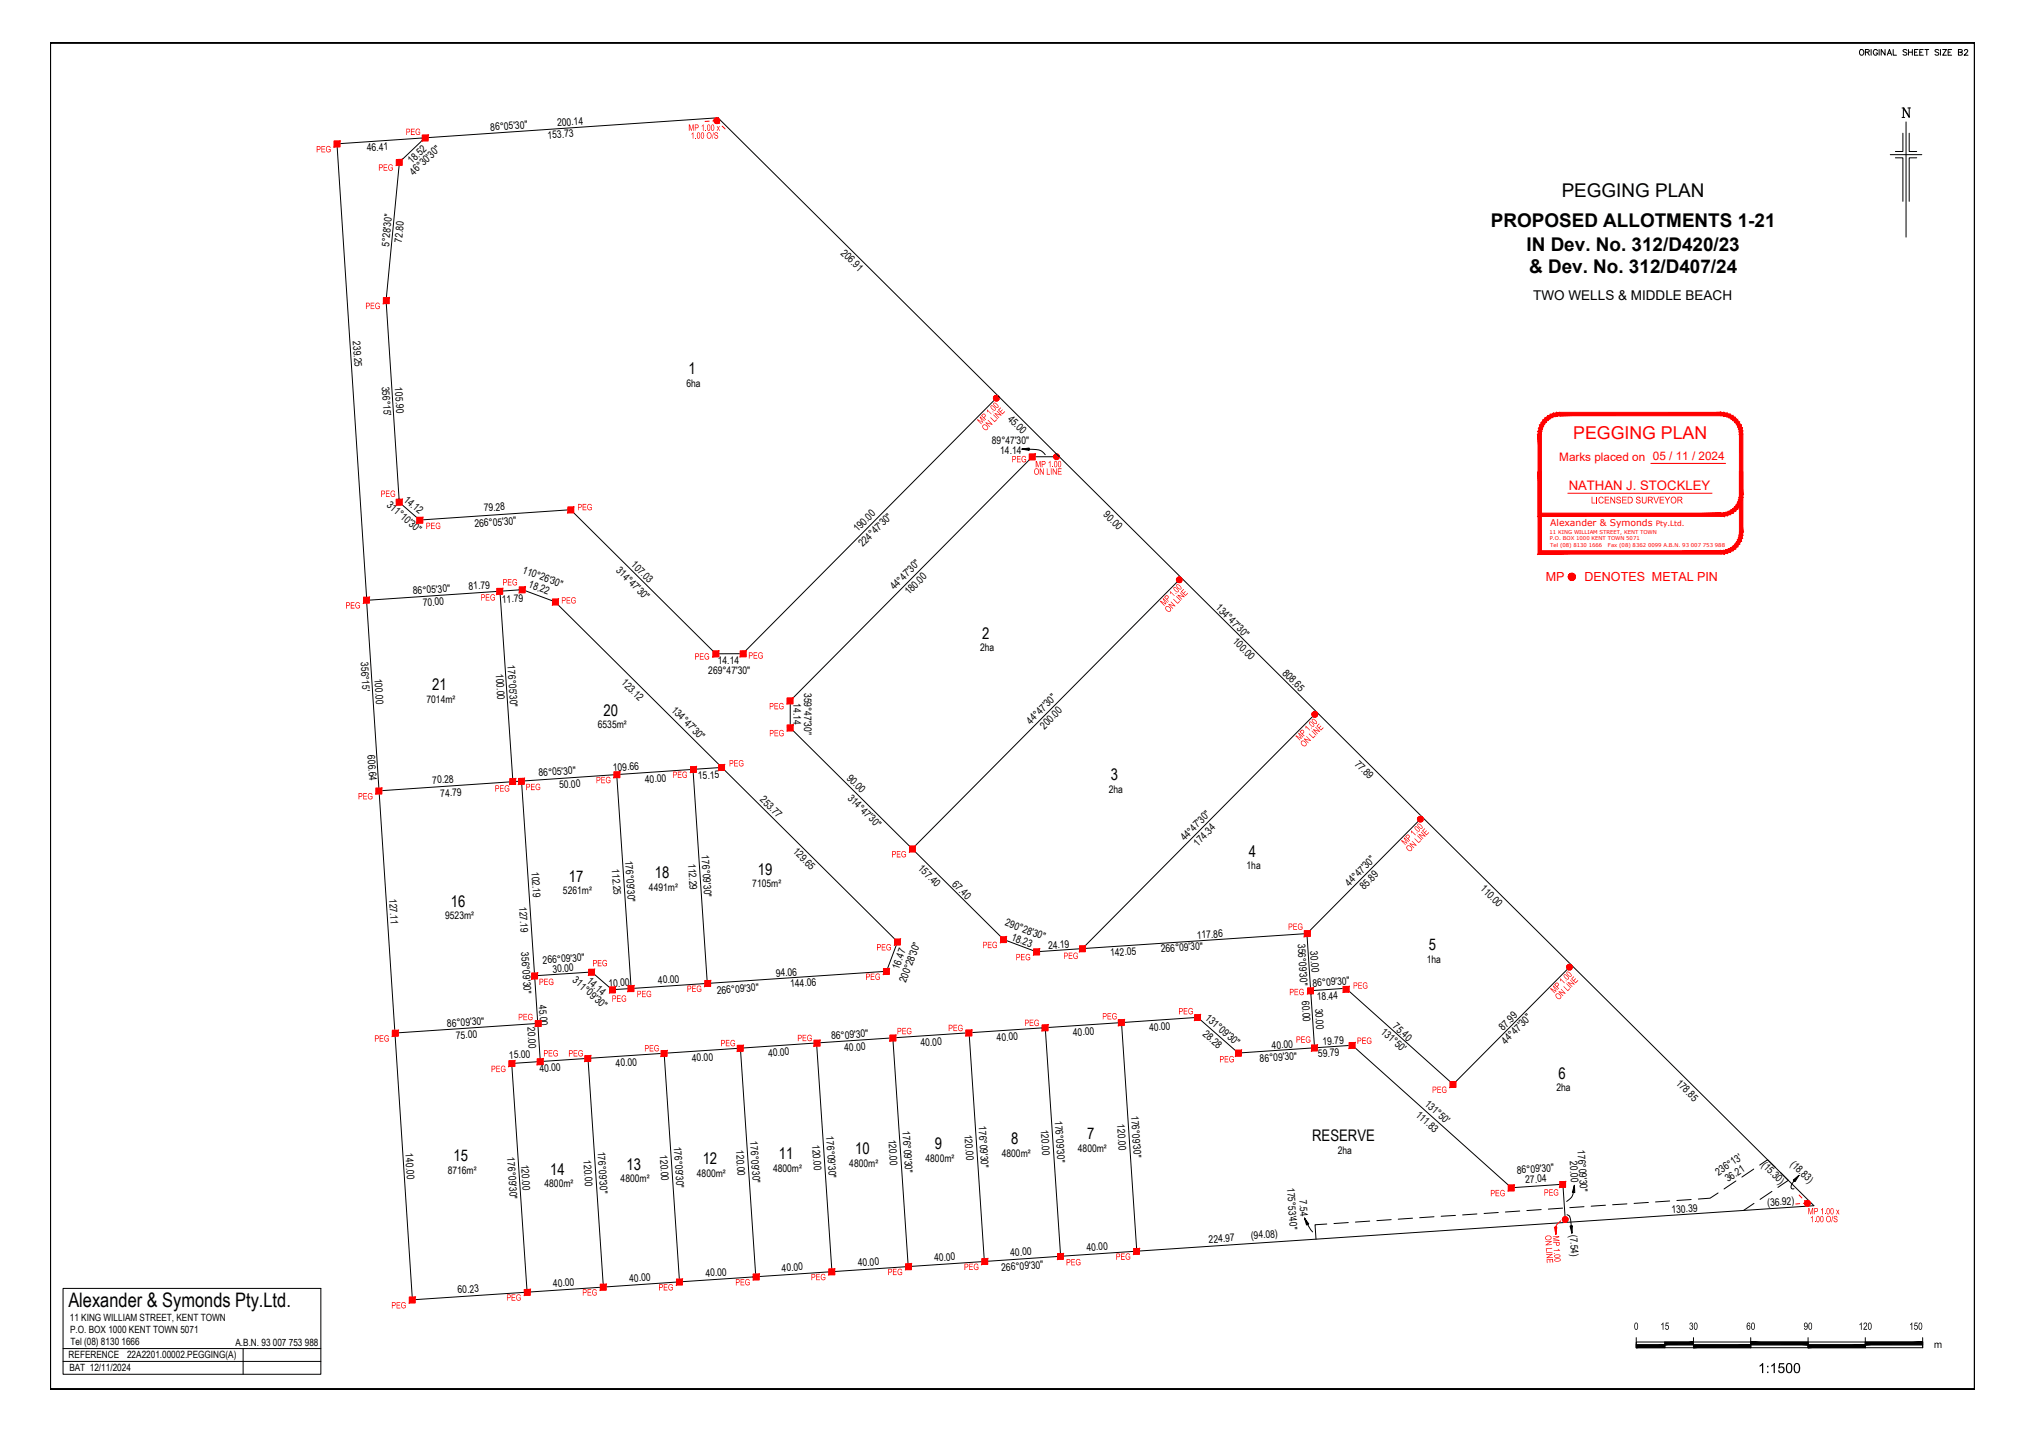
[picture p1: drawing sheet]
<svg xmlns="http://www.w3.org/2000/svg" width="707mm" height="500mm" viewBox="0 0 707 500" stroke-linecap="round" stroke-linejoin="round" font-family="sans-serif">
<!-- layer: EASE -->
<g fill="none" stroke="#000" stroke-width=".35">
<path d="M575.5 419.7l-5 .4M582.9 419.2l-4.9 .4M590.4 418.7l-5 .4M599.8 416.4l-2.8 1.9-4.1 .3M606 412.3l-4.1 2.8M612.3 408.1l-4.2 2.8M614.3 406.7l2.8-1.9 2.7 2.8M618.6 415.9l-4.1 2.8M621.6 409.3l2.7 2.7-3.6 2.5M463.2 427.3l-4.1 .2 .3 5.1M470.7 426.8l-5 .3M478.2 426.3l-5 .3"/>
<path d="M485.7 425.8l-5 .3M493.1 425.3l-5 .3M500.6 424.7l-5 .4M508.1 424.3l-5 .3M515.6 423.8l-5 .3M523.1 423.3l-5 .3M530.6 422.8l-5 .3M538.1 422.2l-5 .4M545.5 421.7l-4.9 .4M553 421.2l-5 .4M560.5 420.7l-5 .4M568 420.3l-5 .3"/>
<path d="M612.4 420.1l-3.7 2.4"/>
</g>
<!-- layer: LOTLIN -->
<g fill="none" stroke="#000" stroke-width=".35">
<path d="M117.5 50.2l133.2-9.1 97.8 97.2M117.6 50.3l10.5 159.3M148.4 48.1l-9 8.5-4.6 48.3 4.6 70.5 7.1 6.1 52.7-3.6 50.7 50.3h9.4l89.2-89.9M348.5 138.3l21.3 21.1M369.8 159.4h-9.4l-84.5 85.2v9.5l42.6 42.2M369.8 159.4l42.6 42.3M174.5 206.4l4.6 66.5M412.4 201.7l-93.9 94.6M412.4 201.7l47.3 46.9M459.7 248.6l-81.8 82.5M459.7 248.6l36.9 36.7M132.3 276.1l5.6 84.5"/>
<path d="M182.1 272.7l6.5 97.9M215.3 270.4l-83 5.7M215.3 270.4l5 74.7M241.9 268.6l5 74.7M241.9 268.6l-26.6 1.8M252 267.9l61.4 60.9-3.9 10.3-89.2 6M252 267.9l-58.2-57.8-11.4-4.3-54.4 3.8 4.3 66.5M252 267.9l-10.1 .7M318.5 296.3l31.9 31.7 11.4 4.2 16.1-1.1M496.6 285.3l-40.3 40.6M496.6 285.3l52 51.6M456.3 325.9l2.6 39.9"/>
<path d="M456.3 325.9l-78.4 5.2M548.6 336.9l-41.3 41.6-37.4-33.5-12.3 .8M548.6 336.9l84.7 84-86.8 5.8M186.6 340.6l20-1.3 7.1 6.2 6.6-.4M187.7 357.3l-49.8 3.3M364.9 358.7l-79.8 5.4M364.9 358.7l5.4 79.8M391.5 357l-26.6 1.7M391.5 357l5.4 79.8M391.5 357l26.6-1.9 14.2 12.5 26.6-1.8M137.9 360.6l6.1 93.1 66.7-4.4M205.3 369.5l5.4 79.8"/>
<path d="M231.9 367.7l5.3 79.8M258.5 365.9l-79.9 5.3 5.4 79.9M258.5 365.9l5.4 79.8M285.1 364.1l-26.6 1.8M285.1 364.1l5.3 79.8M311.7 362.3l5.4 79.8M338.3 360.5l5.4 79.9M458.9 365.8l13.2-.9 55.5 49.7 18-1.2 .9 13.3M370.3 438.5l-26.6 1.9M396.9 436.8l-26.6 1.7M546.5 426.7l-149.6 10.1M237.2 447.5l-26.5 1.8"/>
<path d="M290.4 443.9l-53.2 3.6M343.7 440.4l-53.3 3.5"/>
</g>
<!-- layer: PEGGING -->
<g fill="none" stroke="#f00" stroke-width=".35">
<path d="M116.7 49.2h2v2l-2 .1zM138.4 55.7l2-.1v2.1h-2zM147.4 47.2h2v2h-2zM133.9 103.9h1.9v2.1h-1.9zM359.4 158.5h2v2h-2zM138.3 174.3h2.1v2h-2zM198.3 177h2v2h-2zM547.4 172.2h50.3M576.3 161.8h26.1M145.5 180.6h2.1v2h-2.1zM126.9 208.5h2v2h-2zM173.5 205.4h2v2h-2z"/>
<path d="M181.3 204.9h2v2h-2zM192.9 209.1h2v2h-2zM248.9 227.3h2l.1 1.9-2.1 .1zM258.4 227.3l2-.1 .1 2h-2.1zM274.8 243.7h2v2h-2zM274.8 253.1h2.1v2h-2zM131.3 275.1h2v2h-2zM178 271.8h2v2h-2zM181 271.8l2-.1v2h-2zM214.4 269.5h2v2h-2zM241.1 267.6h2v2h-2zM251 267h1.9v2h-1.9z"/>
<path d="M317.5 295.4h2v2h-2zM185.7 339.7h2v2h-2zM205.5 338.4h2v2h-2zM308.4 338.1h2l.1 2h-2.1zM312.3 327.8h2v2h-2zM349.3 327h2v2h-2zM360.9 331.3h2v2h-2zM376.9 330.2h2v2h-2zM455.4 324.9h2v2l-2 .1zM137 359.7h2v2h-2zM186.9 356.3h2v2h-2zM212.8 344.6h2v2h-1.9z"/>
<path d="M219.3 344.1h2v2h-2zM246.1 342.3h2v2l-2 .1zM337.2 359.6h2.1v2h-2zM363.9 357.8h1.9v2h-1.9zM390.4 356h2.1v2h-2zM417.1 354.2h2v2h-2zM456.5 344.9h2l.1 2h-2.1zM468.9 344.4h2.1v1.9h-2zM177.7 370.3h2v2h-2zM187.6 369.6h2v2l-2 .1zM204.2 368.5h2v2h-2zM230.8 366.7h2v2h-2z"/>
<path d="M257.4 364.9h2v2.1h-2zM284.2 363.1h2l.1 2h-2.1zM310.7 361.4h2l.1 2h-2.1zM431.4 366.6h2v2.1h-2zM457.9 364.8h2v2h-2zM471 364h2v1.9h-2zM506.3 377.6h2v2h-2zM526.6 413.7h2v2h-2zM544.6 412.5h2v2h-2zM628.1 417.2l1 1M630 419l1 1M342.8 439.4h2v2h-2z"/>
<path d="M369.2 437.6h2v2h-2zM395.8 435.8h2v2h-2zM543.3 428.3l-.2 1.1-.2-1M544.9 426.2l-1.6 1.8-.1 2.9 .3-2.6-.8 .1 .5 2.5-.1-1.5M628.3 420.2l-1.4 .1M631 420l-1.4 .1M142.9 452.8h2v2h-2zM183 450.1h2.1v2h-2zM209.6 448.3h2v2.1h-2zM236.2 446.5h2v2h-2zM263 444.8h2v2h-2zM289.4 443h2v2h-2z"/>
<path d="M316.2 441.2h2v2h-2z"/>
</g>
<!-- layer: TITLE-BORDER -->
<path d="M17.5 15h671.9v469.9h-671.9z" fill="none" stroke="#000" stroke-width=".72"/>
<!-- layer: TIT-CROP_MARKS -->
<path d="M17.5 484.9h.1" fill="none" stroke="#000" stroke-width=".35"/>
<!-- layer: TITLE-NOTEPAD -->
<g fill="none" stroke="#000" stroke-width=".35">
<path d="M649.4 17.6a.87 .87 0 0 1 1.1 .1 .87 .87 0 0 1 0 1.2 .87 .87 0 0 1-1.1 .1zM651.3 18.2l1.1-.1 .2-.4-.5-.4h-.8v2M651.9 18.2l.7 1.1M653.2 17.3v2M655.4 17.8a.74 .74 0 0 0-.8-.5 .74 .74 0 0 0-.6 .7 .83 .83 0 0 0 .3 1.1 .83 .83 0 0 0 1.1-.1v-.5h-.4M656 17.3v2M658.1 17.3v2l-1.3-2v2M658.9 19.3l.7-2 .8 2M659.2 18.6h.9M661 17.3v2h1.1M665.7 17.6l-.4-.3-.9 .3 .2 .4 1.1 .7-.4 .6-.9-.3M666.3 17.3v2"/>
<path d="M666.3 18.2h1.3M667.6 17.3v2M668.4 18.2h.8M669.6 17.3h-1.2v2h1.2M670.2 18.2h.8M671.4 17.3h-1.2v2h1.2M672 17.3h1.4M672.7 17.3v2M676.9 17.6l-.5-.3-.7 .1-.1 .6 1.1 .4 .2 .6-.5 .3-.8-.3M677.5 17.3v2M678.2 17.3h1.3l-1.3 2h1.3M680.1 18.2h.8"/>
<path d="M681.4 17.3h-1.3v2h1.3M683.7 18.2l1.2-.1 .2-.4-.5-.4h-.9v2l1.3-.2 .1-.5-.5-.4M685.8 17.8l.4-.5 .8 .4-.3 .6-1 1h1.4"/>
</g>
<!-- layer: TITLE-SCALEL -->
<path d="M571.2 468.5h20v2h-20zM571.2 467v3.5M571.2 469.4h100M581.2 468.5v2M591.2 467v3.5h80v-3.5M591.2 468.5h80M611.2 467v3.5M631.2 467v3.5M651.2 467v3.5" fill="none" stroke="#000" stroke-width=".35"/>
<g fill="#000" stroke="#000" stroke-width=".35">
<path d="M571.2 469.4h10l-10 1.1zM571.2 470.5h10v-1.1z"/>
<path d="M581.2 468.5h10l-10 .9zM581.2 469.4h10v-.9z"/>
<path d="M591.2 469.4h20l-20 1.1zM591.2 470.5h20v-1.1z"/>
<path d="M611.2 468.5v.9h20zM611.2 468.5h20v.9z"/>
<path d="M631.2 469.4h20l-20 1.1zM631.2 470.5h20v-1.1z"/>
<path d="M651.2 468.5h20l-20 .9zM651.2 469.4h20v-.9z"/>
</g>
<!-- layer: ARROW -->
<path d="M358.3 156.8h-1.5l2.5-.4v.8l-2.5-.4 3.8 .1a4.3 4.3 0 0 1 4.3 1.8M359.3 156.6l-1 .2 1 .2M549.2 416.2l.3-.9v1M549.5 415.3l.2-1.5 .1 2.5-.9-.1 .8-2.4-.8 3.7-2 1.9M626.2 412.1l.8-.6-.5 .8M627 411.5l1.1-1.2-1.4 2.2-.6-.6 2-1.6a5.8 5.8 0 0 0-2.7 4.5l.9 .2M456.1 426.6l-.7-1.4 1.5 2-.8 .4-.7-2.4 1.8 3.4 1.1 1.4M456.7 427.4l-.6-.8 .3 .9M547.1 424a1.6 1.6 0 0 1 1.2 1.9l.5 4.6 .2-2.6-.9 .1 .7 2.5-.2-1.6M548.7 428l-.1 .9-.2-.9" fill="none" stroke="#000" stroke-width=".35"/>
<!-- layer: PEGGING -->
<g fill="#f00" stroke="#f00" stroke-width=".35">
<path d="M546.4 425.7h1.1l-.1 .4z"/>
<path d="M631 420h1l-.1 .4z"/>
<path d="M548.8 201.4h1.2v-.4zM548.8 201.4l1-.8 .2 .4zM549.5 200.3l-.7 1.1 1-.8z"/>
<path d="M549.1 200.2l-.3 1.2 .7-1.1zM548.8 200.1l.3 .1-.3 1.2zM548.4 200.2l.4 1.2v-1.3z"/>
<path d="M548 200.3l.8 1.1-.4-1.2zM548 200.3l.8 1.1-1-.8zM547.8 200.6l-.2 .4 1.2 .4z"/>
<path d="M547.6 201l-.1 .4h1.3zM547.5 201.4h1.3l-1.2 .3zM547.6 201.7l.2 .4 1-.7z"/>
<path d="M547.8 202.1l.2 .3 .8-1zM548.8 201.4l-.4 1.1-.4-.1zM548.8 201.4l-.4 1.1 .4 .1z"/>
<path d="M548.8 201.4v1.2l.3-.1zM548.8 201.4l.7 1-.4 .1zM548.8 201.4l.7 1 .3-.3z"/>
<path d="M548.8 201.4l1 .7 .2-.4zM548.8 201.4h1.2v.3z"/>
<path d="M543.5 144l1.1-.1v1.2zM543.5 144l.1 1.2 1-.1zM542.4 144.3l1.1-.3 .1 1.2zM542.4 144.3l.4 1.1 .8-.2zM541.4 144.7l1-.4 .4 1.1zM541.4 144.7l.5 1 .9-.3zM540.5 145.2l.9-.5 .5 1zM540.5 145.2l.6 .9 .8-.4zM539.6 145.8l.9-.6 .6 .9zM539.6 145.8l.7 .9 .8-.6zM538.8 146.6l.8-.8 .7 .9zM538.8 146.6l.9 .8 .6-.7zM538.8 146.6l.9 .8-1.5 .1zM538.2 147.5l1 .6 .5-.7zM538.2 147.5l1 .6-1.6 .3zM537.6 148.4l1.1 .5 .5-.8zM537.6 148.4l1.1 .5-1.4 .6zM537.3 149.5l1.1 .2 .3-.8zM537.3 149.5l1.1 .2-1.4 .8zM537 150.5l1.2 .2 .2-1zM537 150.5l1.2 .2-1.2 .9zM537 151.6h1.1l.1-.9z"/>
<path d="M544.6 143.9v1.2l56.2-1.2zM544.6 145.1l56.2-1.2v1.2z"/>
<path d="M607.3 151.6l1.1-1.1 .1 1.1zM607.2 150.7l.1 .9 1.1-1.1zM608.2 149.5l.2 1-1.2 .2zM607 149.7l.2 1 1-1.2zM607.8 148.4l.4 1.1-1.2 .2zM606.7 148.9l.3 .8 .8-1.3zM607.2 147.5l.6 .9-1.1 .5zM606.3 148.1l.4 .8 .5-1.4zM606.6 146.6l.6 .9-.9 .6zM605.7 147.4l.6 .7 .3-1.5zM605.8 145.8l.8 .8-.9 .8zM605.8 145.8l-.7 .9 .6 .7zM604.9 145.2l.9 .6-.7 .9zM604.9 145.2l-.6 .9 .8 .6zM604 144.7l.9 .5-.6 .9zM604 144.7l-.5 1 .8 .4zM603 144.3l1 .4-.5 1zM603 144.3l-.3 1.1 .8 .3zM601.9 144l1.1 .3-.3 1.1zM601.9 144l-.1 1.2 .9 .2zM600.8 143.9l1.1 .1-.1 1.2zM600.8 143.9v1.2l1 .1z"/>
<path d="M607.3 151.6l1.2 21v-21zM607.3 151.6l1.2 21h-1.2z"/>
<path d="M600.8 179.1l1.1 1.1-1.1 .1zM600.8 179.1l1.1 1.1-.1-1.2zM601.8 179l1.2 1-1.1 .2zM601.8 179l1.2 1-.3-1.1zM602.7 178.9l1.3 .7-1 .4zM602.7 178.9l1.3 .7-.5-1.1zM603.5 178.5l1.4 .6-.9 .5zM603.5 178.5l1.4 .6-.6-1zM604.3 178.1l1.5 .3-.9 .7zM604.3 178.1l1.5 .3-.7-.8zM605.1 177.6h1.5l-.8 .8zM605.7 176.9l-.6 .7h1.5zM605.7 176.9l1.5-.1-.6 .8zM606.3 176.2l-.6 .7 1.5-.1zM606.3 176.2l1.5-.4-.6 1zM606.7 175.4l-.4 .8 1.5-.4zM606.7 175.4l1.5-.6-.4 1zM607 174.5l-.3 .9 1.5-.6zM607 174.5l1.4-.7-.2 1zM607.2 173.6l-.2 .9 1.4-.7zM607.2 173.6l1.3-1-.1 1.2zM607.3 172.6l-.1 1 1.3-1z"/>
<path d="M537 180.3h63.8v-1.2zM537 180.3l1.1-1.2h62.7zM537 151.6v28.7l1.1-1.2zM537 151.6h1.1v27.5z"/>
<path d="M607.3 164.7l1.2 21.1v-21.1zM607.3 164.7l1.2 21.1h-1.2z"/>
<path d="M600.8 192.2l1.1 1.2h-1.1zM600.8 192.2l1.1 1.2-.1-1.2zM601.8 192.2l1.2 .9-1.1 .3zM601.8 192.2l1.2 .9-.3-1.1zM602.7 192l1.3 .7-1 .4zM602.7 192l1.3 .7-.5-1zM603.5 191.7l1.4 .5-.9 .5zM603.5 191.7l1.4 .5-.6-1zM604.3 191.2l1.5 .4-.9 .6zM604.3 191.2l1.5 .4-.7-.9zM605.1 190.7l1.5 .1-.8 .8zM605.7 190l-.6 .7 1.5 .1zM605.7 190l1.5-.1-.6 .9zM606.3 189.3l-.6 .7 1.5-.1zM606.3 189.3l1.5-.4-.6 1zM606.7 188.5l-.4 .8 1.5-.4zM606.7 188.5l1.5-.6-.4 1zM607 187.6l-.3 .9 1.5-.6zM607 187.6l1.4-.7-.2 1zM607.2 186.7l-.2 .9 1.4-.7zM607.2 186.7l1.3-.9-.1 1.1zM607.3 185.8l-.1 .9 1.3-.9z"/>
<path d="M537 193.4h63.8v-1.2zM537 193.4l1.1-1.2h62.7zM537 164.7v28.7l1.1-1.2zM537 164.7h1.1v27.5z"/>
<path d="M546.4 425.7h1.1l-.1-.4zM546.4 425.7l.8-.7 .2 .3zM546.9 424.8l-.5 .9 .8-.7z"/>
<path d="M546.4 424.7v1l.5-.9zM546.1 424.8l.3-.1v1zM545.8 425l.6 .7-.3-.9z"/>
<path d="M545.8 425l-.3 .3 .9 .4zM545.5 425.3l.9 .4h-.9zM545.5 425.7v.4l.9-.4z"/>
<path d="M545.5 426.1l.3 .3 .6-.7zM546.4 425.7l-.3 .9-.3-.2zM546.4 425.7l-.3 .9 .3 .1z"/>
<path d="M546.4 425.7v1l.5-.1zM546.4 425.7l.8 .7-.3 .2zM546.4 425.7l.8 .7 .2-.3z"/>
<path d="M631 420h1l-.1-.3zM631 420l.7-.7 .2 .4zM631.4 419.1l-.4 .9 .7-.7z"/>
<path d="M631 419v1l.4-.9zM630.6 419.1l.4-.1v1zM630.3 419.3l.7 .7-.4-.9z"/>
<path d="M630.3 419.3l-.3 .4 1 .3zM630 419.7l1 .3h-1zM630 420v.4l1-.4z"/>
<path d="M630 420.4l.3 .4 .7-.8zM630.3 420.8l.7-.8-.4 1zM631 420l-.4 1 .4 .1z"/>
<path d="M631 420v1.1l.4-.1zM631 420l.7 .8-.3 .2zM631 420l.7 .8 .2-.4z"/>
<path d="M547.9 337.6h1v-.4zM547.9 337.6l.7-.7 .3 .3zM548.3 336.7l-.4 .9 .7-.7z"/>
<path d="M547.9 336.6v1l.4-.9zM547.5 336.7l.4-.1v1zM547.2 336.9l.7 .7-.4-.9z"/>
<path d="M495.9 285.9h1l-.1-.3zM495.9 285.9l.7-.6 .2 .3zM496.3 285l-.4 .9 .7-.6z"/>
<path d="M495.9 285v.9l.4-.9zM495.5 285h.4v.9zM495.2 285.3l.7 .6-.4-.9z"/>
<path d="M459 249.4h1v-.4zM459 249.4l.7-.7 .3 .3zM459.4 248.4l-.4 1 .7-.7z"/>
<path d="M459 248.4v1l.4-1zM458.6 248.4h.4v1zM458.3 248.7l.7 .7-.4-1z"/>
<path d="M411.7 202.4h1l-.1-.4zM412.4 201.7l.2 .3-.9 .4zM412.1 201.5l-.4 .9 .7-.7z"/>
<path d="M411.7 201.4v1l.4-.9zM411.4 201.5l.3-.1v1zM411 201.7l.7 .7-.3-.9z"/>
<path d="M347.9 139h.9v-.4zM348.5 138.3l.3 .3-.9 .4zM348.2 138.1l-.3 .9 .6-.7z"/>
<path d="M347.9 138v1l.3-.9zM347.5 138.1l.4-.1v1zM347.1 138.3l.8 .7-.4-.9z"/>
<path d="M368.9 159.4h.9v-.3zM369.5 158.7l.3 .4-.9 .3zM369.2 158.5l-.3 .9 .6-.7z"/>
<path d="M368.9 158.4v1l.3-.9zM368.5 158.5l.4-.1v1zM368.1 158.7l.8 .7-.4-.9z"/>
<path d="M368.1 158.7l-.2 .4 1 .3zM367.9 159.1l1 .3h-1.1zM367.8 159.4l.1 .4 1-.4z"/>
<path d="M250.3 42.1h.9v-.3zM251 41.5l.2 .3-.9 .3zM250.7 41.2l-.4 .9 .7-.6z"/>
<path d="M250.3 41.2v.9l.4-.9zM249.9 41.2h.4v.9zM249.6 41.5l.7 .6-.4-.9z"/>
<path d="M249.6 41.5l-.3 .3 1 .3zM249.3 41.8l1 .3h-1zM249.3 42.1v.4l1-.4z"/>
<path d="M116.7 49.2h2l-2 2.1zM118.7 49.2l-2 2.1 2-.1z"/>
<path d="M147.4 47.2h2l-2 2zM149.4 47.2l-2 2h2z"/>
<path d="M138.4 55.7l2-.1-2 2.1zM140.4 55.6l-2 2.1h2z"/>
<path d="M133.9 103.9h1.9l-1.9 2.1zM135.8 103.9l-1.9 2.1h1.9z"/>
<path d="M138.3 174.3h2.1l-2 2zM140.4 174.3l-2 2h2z"/>
<path d="M145.5 180.6h2.1l-2.1 2zM145.5 182.6h2.1v-2z"/>
<path d="M198.3 177h2l-2 2zM200.3 177l-2 2h2z"/>
<path d="M248.9 227.3h2l-2 2zM250.9 227.3l-2 2 2.1-.1z"/>
<path d="M258.4 227.3l2-.1-2 2zM260.4 227.2l-2 2h2.1z"/>
<path d="M359.4 158.5h2l-2 2zM361.4 158.5l-2 2h2z"/>
<path d="M274.8 243.7h2l-2 2zM276.8 243.7l-2 2h2z"/>
<path d="M274.8 253.1h2.1l-2 2zM276.9 253.1l-2 2h2z"/>
<path d="M317.5 295.4h2l-2 2zM319.5 295.4l-2 2h2z"/>
<path d="M349.3 327h2l-2 2zM351.3 327l-2 2h2z"/>
<path d="M360.9 331.3h2l-2 2zM362.9 331.3l-2 2h2z"/>
<path d="M376.9 330.2h2l-2 2zM378.9 330.2l-2 2h2z"/>
<path d="M455.4 324.9h2l-2 2.1zM457.4 324.9l-2 2.1 2-.1z"/>
<path d="M456.5 344.9h2l-2 2zM458.5 344.9l-2 2h2.1z"/>
<path d="M468.9 344.4h2.1l-2 1.9zM471 344.4l-2 1.9h2z"/>
<path d="M506.3 377.6h2l-2 2zM508.3 377.6l-2 2h2z"/>
<path d="M471 364h2l-2 1.9zM471 365.9h2v-1.9z"/>
<path d="M457.9 364.8h2l-2 2zM459.9 364.8l-2 2h2z"/>
<path d="M431.4 366.6h2l-2 2.1zM433.4 366.6l-2 2.1h2z"/>
<path d="M417.1 354.2h2l-2 2zM419.1 354.2l-2 2h2z"/>
<path d="M390.4 356h2.1l-2 2zM392.5 356l-2 2h2z"/>
<path d="M363.9 357.8h1.9l-1.9 2zM365.8 357.8l-1.9 2h1.9z"/>
<path d="M337.2 359.6h2.1l-2 2zM339.3 359.6l-2 2h2z"/>
<path d="M310.7 361.4h2l-2 2zM312.7 361.4l-2 2h2.1z"/>
<path d="M284.2 363.1h2l-2 2zM286.2 363.1l-2 2h2.1z"/>
<path d="M257.4 364.9h2l-2 2.1zM259.4 364.9l-2 2.1h2z"/>
<path d="M230.8 366.7h2l-2 2zM232.8 366.7l-2 2h2z"/>
<path d="M204.2 368.5h2l-2 2zM204.2 370.5h2v-2z"/>
<path d="M187.6 369.6h2l-2 2.1zM189.6 369.6l-2 2.1 2-.1z"/>
<path d="M177.7 370.3h2l-2 2zM179.7 370.3l-2 2h2z"/>
<path d="M186.9 356.3h2l-2 2zM186.9 358.3h2v-2z"/>
<path d="M137 359.7h2l-2 2zM139 359.7l-2 2h2z"/>
<path d="M131.3 275.1h2l-2 2zM133.3 275.1l-2 2h2z"/>
<path d="M178 271.8h2l-2 2zM178 273.8h2v-2z"/>
<path d="M181 271.8l2-.1-2 2zM183 271.7l-2 2h2z"/>
<path d="M214.4 269.5h2l-2 2zM214.4 271.5h2v-2z"/>
<path d="M241.1 267.6h2l-2 2zM243.1 267.6l-2 2h2z"/>
<path d="M251 267h1.9l-1.9 2zM252.9 267l-1.9 2h1.9z"/>
<path d="M192.9 209.1h2l-2 2zM194.9 209.1l-2 2h2z"/>
<path d="M181.3 204.9h2l-2 2zM183.3 204.9l-2 2h2z"/>
<path d="M173.5 205.4h2l-2 2zM175.5 205.4l-2 2h2z"/>
<path d="M126.9 208.5h2l-2 2zM128.9 208.5l-2 2h2z"/>
<path d="M185.7 339.7h2l-2 2zM187.7 339.7l-2 2h2z"/>
<path d="M205.5 338.4h2l-2 2zM205.5 340.4h2v-2z"/>
<path d="M212.8 344.6h2l-1.9 2zM212.9 346.6h1.9v-2z"/>
<path d="M219.3 344.1h2l-2 2zM221.3 344.1l-2 2h2z"/>
<path d="M246.1 342.3h2l-2 2.1zM248.1 342.3l-2 2.1 2-.1z"/>
<path d="M308.4 338.1h2l-2 2zM310.4 338.1l-2 2h2.1z"/>
<path d="M312.3 327.8h2l-2 2zM312.3 329.8h2v-2z"/>
<path d="M142.9 452.8h2l-2 2zM144.9 452.8l-2 2h2z"/>
<path d="M183 450.1h2.1l-2 2zM185.1 450.1l-2 2h2z"/>
<path d="M209.6 448.3h2l-2 2.1zM211.6 448.3l-2 2.1h2z"/>
<path d="M236.2 446.5h2l-2 2zM238.2 446.5l-2 2h2z"/>
<path d="M263 444.8h2l-2 2zM265 444.8l-2 2h2z"/>
<path d="M289.4 443h2l-2 2zM289.4 445h2v-2z"/>
<path d="M316.2 441.2h2l-2 2zM318.2 441.2l-2 2h2z"/>
<path d="M342.8 439.4h2l-2 2zM344.8 439.4l-2 2h2z"/>
<path d="M369.2 437.6h2l-2 2zM371.2 437.6l-2 2h2z"/>
<path d="M395.8 435.8h2l-2 2zM397.8 435.8l-2 2h2z"/>
<path d="M526.6 413.7h2l-2 2zM528.6 413.7l-2 2h2z"/>
<path d="M544.6 412.5h2l-2 2zM546.6 412.5l-2 2h2z"/>
</g>
<!-- layer: plot -->
<path d="M368.9 158.3v1.1" fill="none" stroke="#000" stroke-width=".35"/>
<!-- layer: B-FIRM-IDNT -->
<path d="M22 449.8h90v29.9h-90zM22 475.2h90M22 470.8h90M84.9 470.8v8.9" fill="none" stroke="#000" stroke-width=".35"/>
<!-- layer: TITLE-T3 -->
<path d="M664 37.7h.7l1.8 3M664.5 37.7v3.3M666.1 37.7h.9M666.5 37.7v3.3l-1.8-3M659.9 54h11M661.7 55.1h2.6v15.2M664 41h1M664.3 46.5v6.4h-2.6M665.4 42.6v40.2M666.5 46.5v6.4h2.7M669.2 55.1h-2.7v15.2" fill="none" stroke="#000" stroke-width=".35"/>
<!-- layer: PEGGING -->
<g fill="#f00">
<path d="M549.4 340.8l.2 .2-.7 .7 .4 .5 .7-.7 .2 .2-.7 .7 .5 .5 .8-.7 .2 .1-.9 1-1.6-1.6z"/>
<path d="M496.5 290l.9-.8 .1 .1-.7 .8 .5 .4 .7-.6 .2 .1-.7 .7 .5 .6 .8-.8 .1 .2-.9 .9z"/>
<path d="M459.6 253.5l.9-.9 .2 .1-.7 .8 .4 .5 .7-.7 .2 .2-.7 .6 .5 .6 .8-.8 .2 .2-.9 .9z"/>
<path d="M412.3 206.5l.9-.9 .2 .2-.8 .7 .5 .5 .7-.7 .2 .2-.7 .7 .6 .5 .7-.8 .2 .2-.9 .9z"/>
<path d="M348.4 143.1l.9-.9 .2 .2-.7 .7 .4 .5 .7-.7 .2 .2-.7 .7 .6 .5 .7-.8 .2 .2-.9 1z"/>
<path d="M543.3 346.9l.7-.1 .6 .3 .5 .8-.3 .8-.8 .1-.7-.6-.2-.5zM543.4 347.1l-.1 .7 .5 .6 .6 .1 .4-.2-.4-1-.5-.3z"/>
<path d="M491.2 295.3l.4-.2 .8 .2 .6 .8-.1 .8-.4 .2-.9-.2-.6-.9zM491.4 295.5l-.2 .6 .4 .5 .6 .3 .4-.1v-.9l-.6-.5z"/>
<path d="M454.4 258.7l.8-.2 .7 .6 .3 .8-.4 .5-.6 .1-.8-.5-.3-.7zM454.6 258.8l-.2 .4 .2 .6 .6 .5 .5-.1 .2-.3-.2-.7-.5-.4z"/>
<path d="M407 211.8l.8-.2 .6 .3 .5 .7-.2 .7-.4 .3-.9-.3-.6-.8zM407.3 211.9l-.2 .2 .1 .7 .6 .5 .6-.1 .2-.6-.2-.4-.6-.4z"/>
<path d="M343.2 148.3l.7-.2 .6 .4 .5 .7-.2 .7-.8 .3-.7-.5-.4-.6zM343.4 148.5v.9l.6 .5h.5l.3-.4-.2-.6-.6-.5z"/>
</g>
<text font-size="7" x="23.9" y="456.3">Alexander &amp; Symonds Pty.Ltd.</text>
<g font-size="6.6">
<text x="545.2" y="68.9">PEGGING PLAN</text>
<text x="520.5" y="79.1">PROPOSED ALLOTMENTS 1-21</text>
<text x="532.9" y="87.5">IN Dev. No. 312/D420/23</text>
<text x="533.9" y="95.2">&amp; Dev. No. 312/D407/24</text>
</g>
<text font-size="6.2" fill="#f00" x="549.3" y="153.4">PEGGING PLAN</text>
<g font-size="5.6">
<text x="240.4" y="130.7">1</text>
<text x="342.9" y="223">2</text>
<text x="150.9" y="241">21</text>
<text x="210.7" y="249.8">20</text>
<text x="387.9" y="272.3">3</text>
<text x="435.9" y="299.1">4</text>
<text x="264.6" y="305.4">19</text>
<text x="198.6" y="307.8">17</text>
<text x="228.6" y="306.6">18</text>
<text x="157.4" y="316.5">16</text>
<text x="498.9" y="331.7">5</text>
<text x="544.2" y="376.6">6</text>
<text x="326.4" y="401.1">9</text>
<text x="353" y="399.3">8</text>
<text x="379.6" y="397.6">7</text>
<text x="458.1" y="398.3">RESERVE</text>
<text x="158.3" y="405.3">15</text>
<text x="245.3" y="406.5">12</text>
<text x="271.9" y="404.7">11</text>
<text x="298.5" y="402.9">10</text>
<text x="192.1" y="410.1">14</text>
<text x="218.7" y="408.3">13</text>
</g>
<text font-size="5.5" x="613.7" y="479.3">1:1500</text>
<text font-size="4.7" x="535.3" y="104.6">TWO WELLS &amp; MIDDLE BEACH</text>
<text font-size="4.6" fill="#f00" x="547.7" y="171">NATHAN J. STOCKLEY</text>
<g font-size="4.4" fill="#f00">
<text x="539.6" y="202.8">MP</text>
<text x="553.2" y="202.7">DENOTES METAL PIN</text>
</g>
<text font-size="4.1" fill="#f00" x="544.4" y="160.8">Marks placed on 05 / 11 / 2024</text>
<g font-size="3.9">
<text x="570.4" y="464.2">0</text>
<text x="579.7" y="464.2">15</text>
<text x="589.7" y="464.2">30</text>
<text x="609.7" y="464.2">60</text>
<text x="629.7" y="464.2">90</text>
<text x="648.9" y="464.2">120</text>
<text x="666.6" y="464.2">150</text>
<text x="675.1" y="470.5">m</text>
</g>
<text font-size="3.7" fill="#f00" x="555.5" y="175.7">LICENSED SURVEYOR</text>
<g font-size="3.6">
<text x="171.3" y="45.6" transform="rotate(-4 171.3 45.6)">86°05'30&quot;</text>
<text x="194.6" y="44.1" transform="rotate(-4 194.6 44.1)">200.14</text>
<text x="128.2" y="52.8" transform="rotate(-4 128.2 52.8)">46.41</text>
<text x="191.3" y="48.4" transform="rotate(-4 191.3 48.4)">153.73</text>
<text x="143.8" y="57.4" transform="rotate(-43 143.8 57.4)">18.52</text>
<text x="144.5" y="61.4" transform="rotate(-43 144.5 61.4)">46°30'30&quot;</text>
<text x="135.8" y="86.2" transform="rotate(-85 135.8 86.2)">5°28'30&quot;</text>
<text x="140.3" y="84.7" transform="rotate(-85 140.3 84.7)">72.80</text>
<text x="293.4" y="88.6" transform="rotate(45 293.4 88.6)">206.91</text>
<text x="123.2" y="119.1" transform="rotate(86 123.2 119.1)">239.25</text>
<text x="133.3" y="135" transform="rotate(86 133.3 135)">356°15'</text>
<text x="137.9" y="135.3" transform="rotate(86 137.9 135.3)">105.90</text>
<text x="239.6" y="135.1">6ha</text>
<text x="351.6" y="146.4" transform="rotate(45 351.6 146.4)">45.00</text>
<text x="346.3" y="155">89°47'30&quot;</text>
<text x="349.2" y="158.6">14.14</text>
<text x="134.8" y="176.5" transform="rotate(41 134.8 176.5)">311°10'30&quot;</text>
<text x="140.8" y="174.7" transform="rotate(41 140.8 174.7)">14.12</text>
<text x="169" y="178.5" transform="rotate(-4 169 178.5)">79.28</text>
<text x="385.1" y="179.9" transform="rotate(45 385.1 179.9)">90.00</text>
<text x="165.7" y="184" transform="rotate(-4 165.7 184)">266°05'30&quot;</text>
<text x="299.5" y="185.9" transform="rotate(-45 299.5 185.9)">190.00</text>
<text x="301.2" y="191.1" transform="rotate(-45 301.2 191.1)">224°47'30&quot;</text>
<text x="220.1" y="197.4" transform="rotate(45 220.1 197.4)">107.03</text>
<text x="182.2" y="200" transform="rotate(20 182.2 200)">110°26'30&quot;</text>
<text x="214.8" y="199.3" transform="rotate(45 214.8 199.3)">314°47'30&quot;</text>
<text x="144.3" y="207.5" transform="rotate(-4 144.3 207.5)">86°05'30&quot;</text>
<text x="163.7" y="205.8" transform="rotate(-4 163.7 205.8)">81.79</text>
<text x="184.3" y="205" transform="rotate(20 184.3 205)">18.22</text>
<text x="312.3" y="206.1" transform="rotate(-45 312.3 206.1)">44°47'30&quot;</text>
<text x="317.4" y="207.9" transform="rotate(-45 317.4 207.9)">180.00</text>
<text x="147.7" y="211.6" transform="rotate(-4 147.7 211.6)">70.00</text>
<text x="175.3" y="210.5" transform="rotate(-4 175.3 210.5)">11.79</text>
<text x="424.2" y="212.4" transform="rotate(45 424.2 212.4)">134°47'30&quot;</text>
<text x="342.1" y="227.3">2ha</text>
<text x="430.1" y="224" transform="rotate(45 430.1 224)">100.00</text>
<text x="125.9" y="231.1" transform="rotate(86 125.9 231.1)">356°15'</text>
<text x="177.2" y="232.3" transform="rotate(86 177.2 232.3)">176°05'30&quot;</text>
<text x="250.6" y="231.7">14.14</text>
<text x="130.7" y="236.9" transform="rotate(86 130.7 236.9)">100.00</text>
<text x="173.1" y="235.3" transform="rotate(86 173.1 235.3)">100.00</text>
<text x="216.7" y="238.5" transform="rotate(45 216.7 238.5)">123.12</text>
<text x="247.3" y="235.4">269°47'30&quot;</text>
<text x="447.5" y="235.1" transform="rotate(45 447.5 235.1)">808.65</text>
<text x="148.9" y="245.4">7014m²</text>
<text x="277" y="245.5" transform="rotate(90 277 245.5)">14.14</text>
<text x="280.7" y="241.9" transform="rotate(90 280.7 241.9)">359°47'30&quot;</text>
<text x="234.2" y="248.1" transform="rotate(45 234.2 248.1)">134°47'30&quot;</text>
<text x="208.7" y="254.2">6535m²</text>
<text x="359.9" y="253" transform="rotate(-45 359.9 253)">44°47'30&quot;</text>
<text x="364.6" y="254.7" transform="rotate(-45 364.6 254.7)">200.00</text>
<text x="128.4" y="263.6" transform="rotate(86 128.4 263.6)">606.64</text>
<text x="214.1" y="269.3" transform="rotate(-4 214.1 269.3)">109.66</text>
<text x="472.7" y="267" transform="rotate(45 472.7 267)">77.89</text>
<text x="151" y="273.6" transform="rotate(-4 151 273.6)">70.28</text>
<text x="188.1" y="271" transform="rotate(-4 188.1 271)">86°05'30&quot;</text>
<text x="195.3" y="275.2" transform="rotate(-4 195.3 275.2)">50.00</text>
<text x="225.3" y="273.3" transform="rotate(-4 225.3 273.3)">40.00</text>
<text x="243.8" y="272.1" transform="rotate(-4 243.8 272.1)">15.15</text>
<text x="295.4" y="271.8" transform="rotate(45 295.4 271.8)">90.00</text>
<text x="153.8" y="278.2" transform="rotate(-4 153.8 278.2)">74.79</text>
<text x="265.1" y="279.3" transform="rotate(45 265.1 279.3)">253.77</text>
<text x="295.8" y="278.8" transform="rotate(45 295.8 278.8)">314°47'30&quot;</text>
<text x="387.1" y="276.7">2ha</text>
<text x="413.6" y="293.7" transform="rotate(-45 413.6 293.7)">44°47'30&quot;</text>
<text x="244.9" y="298.6" transform="rotate(86 244.9 298.6)">176°09'30&quot;</text>
<text x="276.7" y="297.4" transform="rotate(45 276.7 297.4)">129.65</text>
<text x="418.2" y="295.5" transform="rotate(-45 418.2 295.5)">174.34</text>
<text x="185.6" y="304.3" transform="rotate(86 185.6 304.3)">102.19</text>
<text x="213.7" y="303.4" transform="rotate(86 213.7 303.4)">112.25</text>
<text x="218.3" y="300.4" transform="rotate(86 218.3 300.4)">176°09'30&quot;</text>
<text x="240.2" y="301.6" transform="rotate(86 240.2 301.6)">112.29</text>
<text x="320.3" y="303.4" transform="rotate(45 320.3 303.4)">157.40</text>
<text x="435.2" y="303.5">1ha</text>
<text x="226.6" y="311">4491m²</text>
<text x="262.6" y="309.8">7105m²</text>
<text x="332.2" y="308.9" transform="rotate(45 332.2 308.9)">67.40</text>
<text x="471.1" y="309.6" transform="rotate(-45 471.1 309.6)">44°47'30&quot;</text>
<text x="476.2" y="310.7" transform="rotate(-45 476.2 310.7)">85.89</text>
<text x="516.6" y="310.5" transform="rotate(45 516.6 310.5)">110.00</text>
<text x="135.8" y="313.8" transform="rotate(86 135.8 313.8)">127.11</text>
<text x="181.3" y="316.6" transform="rotate(86 181.3 316.6)">127.19</text>
<text x="196.6" y="312.1">5261m²</text>
<text x="155.4" y="320.9">9523m²</text>
<text x="350.7" y="323.1" transform="rotate(20 350.7 323.1)">290°28'30&quot;</text>
<text x="352.9" y="328.1" transform="rotate(21 352.9 328.1)">18.23</text>
<text x="417.9" y="327.7" transform="rotate(-4 417.9 327.7)">117.86</text>
<text x="453.1" y="329.5" transform="rotate(86 453.1 329.5)">356°09'30&quot;</text>
<text x="181.9" y="332.4" transform="rotate(86 181.9 332.4)">356°09'30&quot;</text>
<text x="366" y="331.3" transform="rotate(-4 366 331.3)">24.19</text>
<text x="387.7" y="333.8" transform="rotate(-4 387.7 333.8)">142.05</text>
<text x="405.4" y="332.4" transform="rotate(-4 405.4 332.4)">266°09'30&quot;</text>
<text x="457.5" y="332.1" transform="rotate(86 457.5 332.1)">30.00</text>
<text x="189.6" y="336.4" transform="rotate(-4 189.6 336.4)">266°09'30&quot;</text>
<text x="193" y="339.5" transform="rotate(-4 193 339.5)">30.00</text>
<text x="270.9" y="341" transform="rotate(-4 270.9 341)">94.06</text>
<text x="313.8" y="338.6" transform="rotate(-70 313.8 338.6)">16.47</text>
<text x="498.1" y="336.1">1ha</text>
<text x="199.6" y="342.6" transform="rotate(41 199.6 342.6)">311°09'30&quot;</text>
<text x="204.6" y="342.7" transform="rotate(41 204.6 342.7)">14.14</text>
<text x="212.5" y="344.6" transform="rotate(-4 212.5 344.6)">10.00</text>
<text x="229.8" y="343.4" transform="rotate(-4 229.8 343.4)">40.00</text>
<text x="250.4" y="346.9" transform="rotate(-4 250.4 346.9)">266°09'30&quot;</text>
<text x="276" y="344.6" transform="rotate(-4 276 344.6)">144.06</text>
<text x="316.3" y="343.3" transform="rotate(-70 316.3 343.3)">200°28'30&quot;</text>
<text x="458.3" y="344.4" transform="rotate(-4 458.3 344.4)">86°09'30&quot;</text>
<text x="188.2" y="350.8" transform="rotate(86 188.2 350.8)">45.00</text>
<text x="454.5" y="349.4" transform="rotate(86 454.5 349.4)">60.00</text>
<text x="459.1" y="352.1" transform="rotate(86 459.1 352.1)">30.00</text>
<text x="459.8" y="349.2" transform="rotate(-4 459.8 349.2)">18.44</text>
<text x="156.2" y="358.5" transform="rotate(-4 156.2 358.5)">86°09'30&quot;</text>
<text x="184.2" y="358.6" transform="rotate(86 184.2 358.6)">20.00</text>
<text x="401.3" y="359.9" transform="rotate(-4 401.3 359.9)">40.00</text>
<text x="420.5" y="355.7" transform="rotate(41 420.5 355.7)">131°09'30&quot;</text>
<text x="486" y="358.7" transform="rotate(42 486 358.7)">75.40</text>
<text x="524.8" y="359.9" transform="rotate(-45 524.8 359.9)">87.99</text>
<text x="159.3" y="362.7" transform="rotate(-4 159.3 362.7)">75.00</text>
<text x="290.3" y="362.9" transform="rotate(-4 290.3 362.9)">86°09'30&quot;</text>
<text x="321.5" y="365.3" transform="rotate(-4 321.5 365.3)">40.00</text>
<text x="348.1" y="363.4" transform="rotate(-4 348.1 363.4)">40.00</text>
<text x="374.7" y="361.7" transform="rotate(-4 374.7 361.7)">40.00</text>
<text x="419.7" y="361.3" transform="rotate(41 419.7 361.3)">28.28</text>
<text x="461.8" y="364.8" transform="rotate(-4 461.8 364.8)">19.79</text>
<text x="481.9" y="360.4" transform="rotate(42 481.9 360.4)">131°50'</text>
<text x="525.7" y="364.6" transform="rotate(-45 525.7 364.6)">44°47'30&quot;</text>
<text x="177.8" y="369.6" transform="rotate(-4 177.8 369.6)">15.00</text>
<text x="241.6" y="370.6" transform="rotate(-4 241.6 370.6)">40.00</text>
<text x="268.3" y="368.8" transform="rotate(-4 268.3 368.8)">40.00</text>
<text x="294.9" y="367" transform="rotate(-4 294.9 367)">40.00</text>
<text x="439.9" y="370.7" transform="rotate(-4 439.9 370.7)">86°09'30&quot;</text>
<text x="444.1" y="366.2" transform="rotate(-4 444.1 366.2)">40.00</text>
<text x="460.2" y="369" transform="rotate(-4 460.2 369)">59.79</text>
<text x="188.4" y="374.2" transform="rotate(-4 188.4 374.2)">40.00</text>
<text x="215.1" y="372.4" transform="rotate(-4 215.1 372.4)">40.00</text>
<text x="543.4" y="381">2ha</text>
<text x="584.9" y="378.3" transform="rotate(45 584.9 378.3)">178.85</text>
<text x="394.9" y="389.5" transform="rotate(86 394.9 389.5)">176°09'30&quot;</text>
<text x="494" y="389.5" transform="rotate(42 494 389.5)">111.83</text>
<text x="497.2" y="385.6" transform="rotate(42 497.2 385.6)">131°50'</text>
<text x="315.1" y="394.9" transform="rotate(86 315.1 394.9)">176°09'30&quot;</text>
<text x="341.7" y="393.1" transform="rotate(86 341.7 393.1)">176°09'30&quot;</text>
<text x="363.4" y="394.3" transform="rotate(86 363.4 394.3)">120.00</text>
<text x="368.3" y="391.3" transform="rotate(86 368.3 391.3)">176°09'30&quot;</text>
<text x="390" y="392.5" transform="rotate(86 390 392.5)">120.00</text>
<text x="235.2" y="400.2" transform="rotate(86 235.2 400.2)">176°09'30&quot;</text>
<text x="257" y="401.5" transform="rotate(86 257 401.5)">120.00</text>
<text x="261.9" y="398.5" transform="rotate(86 261.9 398.5)">176°09'30&quot;</text>
<text x="283.5" y="399.6" transform="rotate(86 283.5 399.6)">120.00</text>
<text x="288.5" y="396.7" transform="rotate(86 288.5 396.7)">176°09'30&quot;</text>
<text x="310.2" y="397.9" transform="rotate(86 310.2 397.9)">120.00</text>
<text x="336.8" y="396.1" transform="rotate(86 336.8 396.1)">120.00</text>
<text x="376.3" y="402">4800m²</text>
<text x="550.8" y="401.5" transform="rotate(86 550.8 401.5)">176°09'30&quot;</text>
<text x="141.5" y="402.6" transform="rotate(86 141.5 402.6)">140.00</text>
<text x="177.1" y="404" transform="rotate(86 177.1 404)">176°09'30&quot;</text>
<text x="181.9" y="406.6" transform="rotate(86 181.9 406.6)">120.00</text>
<text x="203.8" y="405" transform="rotate(86 203.8 405)">120.00</text>
<text x="208.7" y="402.1" transform="rotate(86 208.7 402.1)">176°09'30&quot;</text>
<text x="230.3" y="403.2" transform="rotate(86 230.3 403.2)">120.00</text>
<text x="296.5" y="407.3">4800m²</text>
<text x="323.1" y="405.5">4800m²</text>
<text x="349.7" y="403.7">4800m²</text>
<text x="467" y="402.7">2ha</text>
<text x="548" y="405.3" transform="rotate(86 548 405.3)">20.00</text>
<text x="614.8" y="407" transform="rotate(45 614.8 407)">(15.30)</text>
<text x="624.9" y="406.6" transform="rotate(45 624.9 406.6)">(18.83)</text>
<text x="156.3" y="409.7">8716m²</text>
<text x="216.7" y="412.7">4800m²</text>
<text x="243.3" y="410.9">4800m²</text>
<text x="269.9" y="409.1">4800m²</text>
<text x="529.6" y="409.7" transform="rotate(-4 529.6 409.7)">86°09'30&quot;</text>
<text x="532.6" y="413" transform="rotate(-4 532.6 413)">27.04</text>
<text x="599.9" y="410.4" transform="rotate(-34 599.9 410.4)">236°13'</text>
<text x="603.3" y="412.7" transform="rotate(-34 603.3 412.7)">36.21</text>
<text x="190.1" y="414.5">4800m²</text>
<text x="449.3" y="414.7" transform="rotate(86 449.3 414.7)">175°53'40&quot;</text>
<text x="453.6" y="419" transform="rotate(86 453.6 419)">7.54</text>
<text x="583.6" y="423.5" transform="rotate(-4 583.6 423.5)">130.39</text>
<text x="617.1" y="421" transform="rotate(-4 617.1 421)">(36.92)</text>
<text x="548" y="431" transform="rotate(86 548 431)">(7.54)</text>
<text x="379.4" y="436.7" transform="rotate(-4 379.4 436.7)">40.00</text>
<text x="422.1" y="433.9" transform="rotate(-4 422.1 433.9)">224.97</text>
<text x="436.8" y="432.5" transform="rotate(-4 436.8 432.5)">(94.08)</text>
<text x="273" y="443.9" transform="rotate(-4 273 443.9)">40.00</text>
<text x="299.6" y="442.1" transform="rotate(-4 299.6 442.1)">40.00</text>
<text x="326.2" y="440.3" transform="rotate(-4 326.2 440.3)">40.00</text>
<text x="349.7" y="443.6" transform="rotate(-4 349.7 443.6)">266°09'30&quot;</text>
<text x="352.8" y="438.5" transform="rotate(-4 352.8 438.5)">40.00</text>
<text x="193.2" y="449.3" transform="rotate(-4 193.2 449.3)">40.00</text>
<text x="219.8" y="447.5" transform="rotate(-4 219.8 447.5)">40.00</text>
<text x="246.4" y="445.7" transform="rotate(-4 246.4 445.7)">40.00</text>
<text x="159.9" y="451.5" transform="rotate(-4 159.9 451.5)">60.23</text>
</g>
<g font-size="3.5">
<text x="24.4" y="461.2">11 KING WILLIAM STREET, KENT TOWN</text>
<text x="24.5" y="465.4">P.O. BOX 1000 KENT TOWN 5071</text>
<text x="24.6" y="469.6">Tel (08) 8130 1666</text>
<text x="82.2" y="470">A.B.N. 93 007 753 988</text>
<text x="24" y="474.1">REFERENCE</text>
<text x="24.2" y="478.7">BAT 12/11/2024</text>
<text x="44.4" y="474.1">22A2201.00002.PEGGING(A)</text>
</g>
<g font-size="3.4" fill="#f00">
<text x="141.6" y="47.1">PEG</text>
<text x="240.3" y="45.6">MP 1.00 x</text>
<text x="110.4" y="53.2">PEG</text>
<text x="241.1" y="48.4">1.00 O/S</text>
<text x="132.1" y="59.6">PEG</text>
<text x="127.6" y="107.9">PEG</text>
<text x="342.5" y="148.2" transform="rotate(-45 342.5 148.2)">MP 1.00</text>
<text x="353.2" y="161.4">PEG</text>
<text x="360.9" y="165.7">ON LINE</text>
<text x="361.4" y="163.1">MP 1.00</text>
<text x="132.9" y="173.5">PEG</text>
<text x="201.6" y="178.1">PEG</text>
<text x="148.7" y="184.7">PEG</text>
<text x="167.8" y="209.6">PEG</text>
<text x="175.5" y="204.4">PEG</text>
<text x="120.6" y="212.4">PEG</text>
<text x="196" y="210.7">PEG</text>
<text x="406.4" y="211.6" transform="rotate(-45 406.4 211.6)">MP 1.00</text>
<text x="242.5" y="230.3">PEG</text>
<text x="261.3" y="229.9">PEG</text>
<text x="268.5" y="247.6">PEG</text>
<text x="268.6" y="257">PEG</text>
<text x="453.7" y="258.6" transform="rotate(-45 453.7 258.6)">MP 1.00</text>
<text x="254.5" y="267.6">PEG</text>
<text x="183.6" y="275.8">PEG</text>
<text x="208.1" y="273.4">PEG</text>
<text x="234.8" y="271.5">PEG</text>
<text x="125" y="279">PEG</text>
<text x="172.8" y="276.3">PEG</text>
<text x="311.3" y="299.3">PEG</text>
<text x="490.6" y="295.2" transform="rotate(-45 490.6 295.2)">MP 1.00</text>
<text x="449.7" y="324.6">PEG</text>
<text x="306" y="331.8">PEG</text>
<text x="343" y="331">PEG</text>
<text x="354.6" y="335.2">PEG</text>
<text x="371.3" y="334.7">PEG</text>
<text x="206.9" y="337.3">PEG</text>
<text x="188.2" y="343.8">PEG</text>
<text x="239.8" y="346.3">PEG</text>
<text x="302.2" y="342.1">PEG</text>
<text x="450.1" y="347.4">PEG</text>
<text x="472.4" y="345.1">PEG</text>
<text x="542.6" y="346.9" transform="rotate(-45 542.6 346.9)">MP 1.00</text>
<text x="213.6" y="349.7">PEG</text>
<text x="222.3" y="348.1">PEG</text>
<text x="180.9" y="356.1">PEG</text>
<text x="331" y="359.9">PEG</text>
<text x="357.6" y="358.2">PEG</text>
<text x="384.8" y="355.9">PEG</text>
<text x="411.4" y="354.1">PEG</text>
<text x="130.7" y="363.6">PEG</text>
<text x="251.6" y="365.2">PEG</text>
<text x="278.4" y="363.4">PEG</text>
<text x="313.1" y="361">PEG</text>
<text x="452.5" y="364">PEG</text>
<text x="473.8" y="364.4">PEG</text>
<text x="189.7" y="368.8">PEG</text>
<text x="198.5" y="368.8">PEG</text>
<text x="225" y="367">PEG</text>
<text x="425.7" y="370.9">PEG</text>
<text x="171.4" y="374.2">PEG</text>
<text x="500" y="381.5">PEG</text>
<text x="520.3" y="417.6">PEG</text>
<text x="539" y="417.4">PEG</text>
<text x="631.1" y="423.9">MP 1.00 x</text>
<text x="539.4" y="431.3" transform="rotate(86 539.4 431.3)">ON LINE</text>
<text x="542.1" y="431.5" transform="rotate(86 542.1 431.5)">MP 1.00</text>
<text x="632" y="426.6">1.00 O/S</text>
<text x="336.5" y="443.3">PEG</text>
<text x="372.2" y="441.7">PEG</text>
<text x="389.6" y="439.8">PEG</text>
<text x="256.7" y="448.7">PEG</text>
<text x="283.1" y="446.9">PEG</text>
<text x="309.9" y="445.1">PEG</text>
<text x="176.8" y="454">PEG</text>
<text x="203.3" y="452.3">PEG</text>
<text x="229.9" y="450.5">PEG</text>
<text x="136.6" y="456.7">PEG</text>
</g>
<text font-size="3.2" fill="#f00" x="541.2" y="183.7">Alexander &amp; Symonds</text>
<text font-size="2.6" fill="#f00" x="578.1" y="183.7">Pty.Ltd.</text>
<g font-size="1.9" fill="#f00">
<text x="541" y="186.2">11 KING WILLIAM STREET, KENT TOWN</text>
<text x="541.1" y="188.5">P.O. BOX 1000 KENT TOWN 5071</text>
<text x="541.2" y="190.8">Tel (08) 8130 1666</text>
<text x="561.4" y="190.8">Fax (08) 8362 0099 A.B.N. 93 007 753 988</text>
</g>
</svg>
